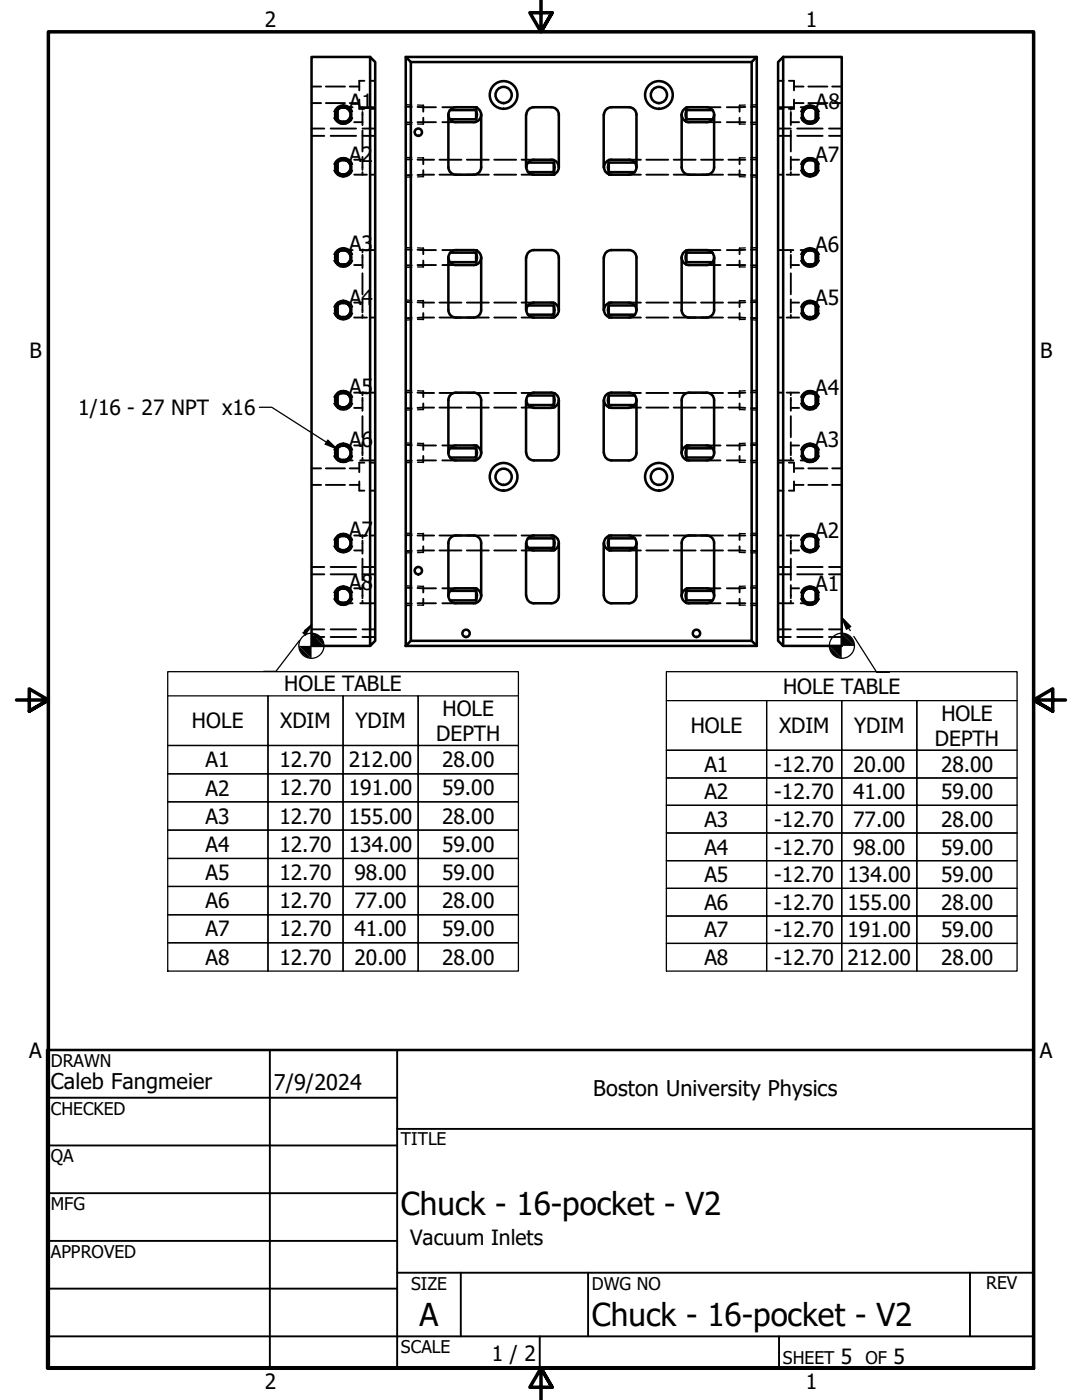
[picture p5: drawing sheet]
<svg xmlns="http://www.w3.org/2000/svg" width="216mm" height="279mm" viewBox="0 0 216 279" stroke-linecap="round" stroke-linejoin="round" font-family="sans-serif">
<!-- layer: Hidden (ANSI) -->
<g fill="none" stroke="#000" stroke-width=".38">
<path d="M62.2 17.3h1.9M65 17.3h3.8M69.8 17.3h1.9M71.7 19.9v1.8h1M72.7 16.1h-1v1.9M73.8 16.1h1.1M155.3 16.1h1M157.4 16.1h1v1.9M158.4 19.9v1.8h-1M158.4 17.3h1.9M161.3 17.3h3.8M166.1 17.3h1.9"/>
<path d="M62.2 20.6h1.9M62.2 27.1h2.5M62.2 25.7h2.5M65 20.6h3.8M66 27.1h5.1M66 25.7h5.1M67.4 24.2v.2h1.6M67.4 34.7v.2h1.6M67.4 21.8v.2M67.4 23.8v.2M67.4 32.3v.1M67.4 34.4v.1"/>
<path d="M69 31.9h-1.6v.2M69.8 20.6h1.9M70.4 21.4h-3v.2M70.7 24.4h1.6M70.7 31.9h1.6M70.7 34.9h2.5M71.9 21.4h3M72.3 27.1h2.6M72.3 25.7h2.6M72.3 21.4v.5M72.3 22.4v2.6M72.3 26v4.2"/>
<path d="M72.3 31.3v2.6M72.3 34.4v.5M73.8 21.7h1.1M74 34.9h.9M81 24.4h1.2M81 21.3h1.2M81 31.8h1.2M82.2 34.9l-1.2 .1M83.3 21.3l3.7 .1M83.3 24.4h3.7M83.3 31.9h3.3M84.5 21v1.3"/>
<path d="M84.5 23.5v1.3M84.5 31.5v1.3M84.5 34v1.2M86.6 34.9h-3.3M87.7 31.9h4.4M87.7 34.9h4.4M88.3 21.4h2.5M88.3 24.4h2.5M93.2 31.9h4.3M93.2 34.9h4.3M94.7 21.4h.1M94.7 24.4h.1"/>
<path d="M94.9 21.4h.1M94.9 24.4h.1M95 24.4h.1M95.1 24.3h.1M98.6 31.9h4.4M98.6 34.9h4.4M104.1 31.9h2.2M104.1 34.9h2.2M110.2 31.9h.1M110.2 34.9h.1M110.4 31.9h.1M110.4 34.9h.1"/>
<path d="M110.5 31.9h.1M110.6 31.9v.1M121.4 34.8h.1M121.5 31.9h.1M121.5 31.9l-.1 .1M121.5 34.9h.1M121.7 31.9h.1M121.7 34.9h.1M125.7 31.9h2.2M125.7 34.9h2.2M129 31.9h4.3M129 34.9h4.3"/>
<path d="M134.4 31.9h4.4M134.4 34.9h4.4M136.9 24.3l.1 .1M136.9 21.5h.1M137 24.3v.1M137 21.4h.1M137 24.4h.1M137.2 21.4h.1M137.2 24.4h.1M139.9 31.9h4.4M139.9 34.9h4.4M141.2 21.4h2.6"/>
<path d="M141.2 24.4h2.6M145 24.4h3.7M145.4 31.9h3.3M145.4 34.9h3.3M147.6 21v1.3M147.6 23.5v1.3M147.6 31.5v1.3M147.6 34v1.2M148.7 21.3l-3.7 .1M149.9 24.4h1.1M149.9 31.8h1.1M149.9 34.9l1.1 .1"/>
<path d="M151 21.3h-1.1M155.3 21.4h3M155.3 34.9h.8M155.3 21.7h1M155.3 27.1h2.5M155.3 25.7h2.5M157 34.9h2.4M157.8 24.4h1.6M157.8 31.9h1.6M157.8 21.4v.5M157.8 22.4v2.6M157.8 26v4.2"/>
<path d="M157.8 31.3v2.6M157.8 34.4v.5M158.4 20.6h1.9M159.1 27.1h5M159.1 25.7h5M159.8 21.4h3v.2M161.1 31.9h1.7v.2M161.3 20.6h3.8M162.8 24.2v.2h-1.7M162.8 34.7v.2h-1.7M162.8 21.8v.2M162.8 23.8v.2"/>
<path d="M162.8 32.3v.1M162.8 34.4v.1M165.4 27.1h2.6M165.4 25.7h2.6M166.1 20.6h1.9M67.4 52.7v.2h1.6M67.4 50.2v.2M67.4 52.3v.2M70.4 49.9h-3v.1M70.7 52.9h1.6M71.9 49.9h3M72.3 49.9v.5"/>
<path d="M72.3 50.9v2.6M72.3 54.5v4.2M72.3 59.8v2.6M81 53h1.2M81 49.8h1.2M83.3 49.8l3.7 .1M83.3 52.9h3.7M84.5 49.5v1.2M84.5 52v1.3M88.3 49.9h2.5M88.3 52.9h2.5M94.7 49.9h.1"/>
<path d="M94.7 52.9h.1M94.9 49.9h.1M94.9 52.9h.1M95 52.8v.1M95.1 52.8h.1M136.9 52.8l.1 .1M136.9 50h.1M137 52.8v.1M137 49.9h.1M137 52.9h.1M137.2 49.9h.1M137.2 52.9h.1"/>
<path d="M141.2 49.9h2.6M141.2 52.9h2.6M145 52.9h3.7M147.6 49.5v1.2M147.6 52v1.3M148.7 49.8l-3.7 .1M149.9 53h1.1M151 49.8h-1.1M155.3 49.9h3M157.8 52.9h1.6M157.8 49.9v.5M157.8 50.9v2.6"/>
<path d="M157.8 54.5v4.2M157.8 59.8v2.6M159.8 49.9h3v.1M162.8 52.7v.2h-1.7M162.8 50.2v.2M162.8 52.3v.2M67.4 63.2v.2h1.6M67.4 60.8v.2M67.4 62.8v.2M67.4 78.7v.2M69 60.4h-1.6v.2M69 78.4h-1.6v.1"/>
<path d="M70.7 60.4h1.6M70.7 63.4h2.5M70.7 78.4h2.5M72.3 62.9v.5M72.3 78.4v.5M72.3 79.4v2.6M74 63.4h.9M74 78.4h.9M81 60.3h1.2M81 78.3h1.2M82.2 63.4l-1.2 .1M83.3 60.3l3.3 .1"/>
<path d="M83.3 78.4h3.3M84.5 60v1.3M84.5 62.5v1.3M84.5 78v1.2M86.6 63.4h-3.3M87.7 60.4h4.4M87.7 63.4h4.4M87.7 78.4h4.4M93.2 60.4h4.3M93.2 63.4h4.3M93.2 78.4h4.3M98.6 60.4h4.4"/>
<path d="M98.6 63.4h4.4M98.6 78.4h4.4M104.1 60.4h2.2M104.1 63.4h2.2M104.1 78.4h2.2M110.2 60.4h.1M110.2 63.4h.1M110.2 78.4h.1M110.4 78.4l.1 .1M110.4 60.4l.1 .1M110.5 63.3l-.1 .1M110.6 60.5h.1"/>
<path d="M110.6 63.2v.1M121.4 63.2l.2 .2M121.6 78.4l-.2 .1M121.6 60.4l-.2 .1M121.7 60.4h.1M121.7 63.4h.1M121.7 78.4h.1M125.7 60.4h2.2M125.7 63.4h2.2M125.7 78.4h2.2M129 60.4h4.3M129 63.4h4.3"/>
<path d="M129 78.4h4.3M134.4 60.4h4.4M134.4 63.4h4.4M134.4 78.4h4.4M139.9 60.4h4.4M139.9 63.4h4.4M139.9 78.4h4.4M145.4 63.4h3.3M147.6 60v1.3M147.6 62.5v1.3M147.6 78v1.2M148.7 60.3l-3.3 .1"/>
<path d="M148.7 78.4h-3.3M149.9 78.3h1.1M149.9 63.4l1.1 .1M151 60.3h-1.1M155.3 63.4h.8M155.3 78.4h.8M157 63.4h2.4M157 78.4h2.4M157.8 60.4h1.6M157.8 62.9v.5M157.8 78.4v.5M157.8 79.4v2.6"/>
<path d="M161.1 60.4h1.7v.2M161.1 78.4h1.7v.1M162.8 63.2v.2h-1.7M162.8 60.8v.2M162.8 62.8v.2M162.8 78.7v.2M62.2 96.8h1.9M62.2 93.5h1.9M65 96.8h3.8M65 93.5h3.8M67.4 81.2v.2h1.6M67.4 91.7v.2h3"/>
<path d="M67.4 80.8v.2M67.4 89.3v.2M67.4 91.3v.2M69 88.9h-1.6v.2M69.8 96.8h1.9M69.8 93.5h1.9M70.7 88.9h1.6M70.7 81.4h1.6M71.7 96.1v1.8h1M71.9 91.9h3M72.3 83.1v4.1M72.3 88.3v2.6"/>
<path d="M72.3 91.4v.5M72.7 92.3h-1v1.9M73.8 97.9h1.1M73.8 92.3h1.1M81 91.9h1.2M81 88.8h1.2M81 81.5h1.2M83.3 88.8l3.7 .1M83.3 91.9h3.7M84.5 80.5v1.2M84.5 88.5v1.3M84.5 91v1.3"/>
<path d="M86.6 81.3l-3.3 .1M87.7 81.3h4.4M88.3 88.9h2.5M88.3 91.9h2.5M93.2 81.3h4.3M94.7 88.9h.1M94.7 91.9h.1M94.9 88.9h.1M94.9 91.9h.1M95 91.9h.1M95.1 91.8h.1M98.6 81.3h4.4"/>
<path d="M104.1 81.3h2.2M110.2 81.3h.1M110.5 81.3h-.1M121.4 81.3h.2M121.7 81.3h.1M125.7 81.3h2.2M129 81.3h4.3M134.4 81.3h4.4M136.9 91.8l.1 .1M136.9 89h.1M137 91.8v.1M137 88.9h.1"/>
<path d="M137 91.9h.1M137.2 88.9h.1M137.2 91.9h.1M139.9 81.3h4.4M141.2 88.9h2.6M141.2 91.9h2.6M145 91.9h3.7M145.4 81.3l3.3 .1M147.6 80.5v1.2M147.6 88.5v1.3M147.6 91v1.3M148.7 88.8l-3.7 .1"/>
<path d="M149.9 91.9h1.1M149.9 81.5h1.1M151 88.8h-1.1M155.3 91.9h3M155.3 97.9h1M155.3 92.3h1M157.4 92.3h1v1.9M157.8 88.9h1.6M157.8 81.4h1.6M157.8 83.1v4.1M157.8 88.3v2.6M157.8 91.4v.5"/>
<path d="M158.4 96.1v1.8h-1M158.4 96.8h1.9M158.4 93.5h1.9M161.1 88.9h1.7v.2M161.3 96.8h3.8M161.3 93.5h3.8M162.8 91.7v.2h-3M162.8 80.8v.2M162.8 81.2v.2h-1.7M162.8 89.3v.2M162.8 91.3v.2M166.1 96.8h1.9"/>
<path d="M166.1 93.5h1.9M62.2 114.6h2.5M62.2 113.2h2.5M66 114.6h5.1M66 113.2h5.1M67.4 109.7v.2h1.6M67.4 107.3v.1M67.4 109.3v.2M67.4 117.7v.2M67.4 119.8v.2M69 117.4h-1.6v.1M69 106.9h-1.6v.2"/>
<path d="M70.7 117.4h1.6M70.7 106.9h2.5M70.7 109.9h1.6M72.3 114.6h2.6M72.3 113.2h2.6M72.3 106.9v.5M72.3 107.9v2.6M72.3 111.5v4.3M72.3 116.8v2.6M72.3 119.9v.5M74 106.9h.9M81 117.3h1.2"/>
<path d="M81 106.8h1.2M82.2 109.9l-1.2 .1M83.3 117.3l3.7 .1M83.3 106.9h3.3M84.5 106.5v1.3M84.5 109v1.2M84.5 117v1.2M84.5 119.5v1.3M86.6 109.9h-3.3M87.7 106.9h4.4M87.7 109.9h4.4M88.3 117.4h2.5"/>
<path d="M93.2 106.9h4.3M93.2 109.9h4.3M94.7 117.4h.1M94.9 117.4l.1 .1M98.6 106.9h4.4M98.6 109.9h4.4M104.1 106.9h2.2M104.1 109.9h2.2M110.2 106.9h.1M110.2 109.9h.1M110.4 106.9h.1M110.4 109.9h.1"/>
<path d="M110.5 106.9v.1M110.5 106.9h.1M110.6 106.9v.1M121.4 109.8h.1M121.5 106.9v.1M121.5 106.9l-.1 .1M121.5 106.9h.1M121.5 109.9h.1M121.7 106.9h.1M121.7 109.9h.1M125.7 106.9h2.2M125.7 109.9h2.2"/>
<path d="M129 106.9h4.3M129 109.9h4.3M134.4 106.9h4.4M134.4 109.9h4.4M137.1 117.4l-.2 .1M137.2 117.4h.1M139.9 106.9h4.4M139.9 109.9h4.4M141.2 117.4h2.6M145.4 106.9h3.3M145.4 109.9h3.3M147.6 106.5v1.3"/>
<path d="M147.6 109v1.2M147.6 117v1.2M147.6 119.5v1.3M148.7 117.3l-3.7 .1M149.9 106.8h1.1M149.9 109.9l1.1 .1M151 117.3h-1.1M155.3 106.9h.8M155.3 114.6h2.5M155.3 113.2h2.5M157 106.9h2.4M157.8 117.4h1.6"/>
<path d="M157.8 109.9h1.6M157.8 106.9v.5M157.8 107.9v2.6M157.8 111.5v4.3M157.8 116.8v2.6M157.8 119.9v.5M159.1 114.6h5M159.1 113.2h5M161.1 117.4h1.7v.1M161.1 106.9h1.7v.2M162.8 109.7v.2h-1.7M162.8 107.3v.1"/>
<path d="M162.8 109.3v.2M162.8 117.7v.2M162.8 119.8v.2M165.4 114.6h2.6M165.4 113.2h2.6M62.2 127.1h2.5M62.2 125.6h2.5M66 127.1h5.1M66 125.6h5.1M67.4 120.2v.2h3M71.9 120.4h3M72.3 127.1h2.6"/>
<path d="M72.3 125.6h2.6M81 120.5h1.2M83.3 120.4h3.7M88.3 120.4h2.5M94.7 120.4h.1M94.9 120.4h.1M95 120.3v.1M95.1 120.3h.1M136.9 120.3l.1 .1M137 120.3v.1M137 120.4h.1M137.2 120.4h.1"/>
<path d="M141.2 120.4h2.6M145 120.4h3.7M149.9 120.5h1.1M155.3 120.4h3M155.3 127.1h2.5M155.3 125.6h2.5M159.1 127.1h5M159.1 125.6h5M162.8 120.2v.2h-3M165.4 127.1h2.6M165.4 125.6h2.6"/>
</g>
<g fill="#000">
<circle cx="95" cy="21.5" r=".19"/>
<circle cx="95" cy="21.4" r=".19"/>
<circle cx="95.1" cy="21.5" r=".19"/>
<circle cx="110.5" cy="34.9" r=".19"/>
<circle cx="110.5" cy="34.8" r=".19"/>
<circle cx="110.6" cy="34.8" r=".19"/>
<circle cx="121.5" cy="34.8" r=".19"/>
<circle cx="121.5" cy="34.9" r=".19"/>
<circle cx="137" cy="21.5" r=".19"/>
<circle cx="137" cy="21.4" r=".19"/>
<circle cx="95" cy="50" r=".19"/>
<circle cx="95" cy="49.9" r=".19"/>
<circle cx="95.1" cy="50" r=".19"/>
<circle cx="137" cy="49.9" r=".19"/>
<circle cx="137" cy="50" r=".19"/>
<circle cx="110.5" cy="60.5" r=".19"/>
<circle cx="110.5" cy="60.4" r=".19"/>
<circle cx="110.5" cy="63.4" r=".19"/>
<circle cx="110.5" cy="63.3" r=".19"/>
<circle cx="110.5" cy="78.4" r=".19"/>
<circle cx="110.6" cy="78.5" r=".19"/>
<circle cx="121.5" cy="63.4" r=".19"/>
<circle cx="121.5" cy="60.5" r=".19"/>
<circle cx="121.5" cy="60.4" r=".19"/>
<circle cx="121.5" cy="78.4" r=".19"/>
<circle cx="121.5" cy="63.3" r=".19"/>
<circle cx="95" cy="89" r=".19"/>
<circle cx="95" cy="88.9" r=".19"/>
<circle cx="95.1" cy="89" r=".19"/>
<circle cx="110.5" cy="81.3" r=".19"/>
<circle cx="110.6" cy="81.3" r=".19"/>
<circle cx="121.5" cy="81.3" r=".19"/>
<circle cx="137" cy="89" r=".19"/>
<circle cx="137" cy="88.9" r=".19"/>
<circle cx="95" cy="117.4" r=".19"/>
<circle cx="95.1" cy="117.5" r=".19"/>
<circle cx="110.5" cy="109.8" r=".19"/>
<circle cx="110.5" cy="109.9" r=".19"/>
<circle cx="110.6" cy="109.8" r=".19"/>
<circle cx="121.5" cy="109.8" r=".19"/>
<circle cx="121.5" cy="109.9" r=".19"/>
<circle cx="137" cy="117.4" r=".19"/>
</g>
<!-- layer: Hidden Narrow (ANSI) -->
<g fill="none" stroke="#000" stroke-width=".25">
<path d="M66.6 22.3a1.95 1.95 0 0 1 1.9-1.4 1.95 1.95 0 0 1 1.9 1.4M66.6 23.5a1.98 1.98 0 0 0 1.9 1.3 1.98 1.98 0 0 0 1.9-1.3M66.6 32.8a1.98 1.98 0 0 1 1.9-1.4 1.98 1.98 0 0 1 1.9 1.4M66.6 34a1.95 1.95 0 0 0 1.9 1.4 1.95 1.95 0 0 0 1.9-1.4M66.7 34a1.88 1.88 0 0 0 1.8 1.2 1.88 1.88 0 0 0 1.8-1.2M66.7 32.8a1.85 1.85 0 0 1 1.8-1.3 1.85 1.85 0 0 1 1.8 1.3M66.7 23.4a1.85 1.85 0 0 0 1.8 1.4 1.85 1.85 0 0 0 1.8-1.4M66.7 22.3a1.88 1.88 0 0 1 1.8-1.3 1.88 1.88 0 0 1 1.8 1.3M81 24.8h1.2M81 20.9l1.2 .1M81 31.4h1.2M82.2 35.3l-1.2 .1"/>
<path d="M83.3 24.8h1.2M83.3 21h1.2M83.3 31.5h1.2M84.5 35.2l-1.2 .1M147.6 24.8h1.1M147.6 31.5h1.1M147.6 35.2l1.1 .1M148.7 21h-1.1M149.9 24.8h1.1M149.9 31.4h1.1M149.9 35.3l1.1 .1M151 20.9l-1.1 .1"/>
<path d="M159.8 34a1.95 1.95 0 0 0 1.8 1.4 1.95 1.95 0 0 0 1.9-1.4M159.8 32.8a1.98 1.98 0 0 1 1.8-1.4 1.98 1.98 0 0 1 1.9 1.4M159.8 23.5a1.98 1.98 0 0 0 1.8 1.3 1.98 1.98 0 0 0 1.9-1.3M159.8 22.3a1.95 1.95 0 0 1 1.8-1.4 1.95 1.95 0 0 1 1.9 1.4M159.8 22.3a1.88 1.88 0 0 1 1.8-1.3 1.88 1.88 0 0 1 1.8 1.3M159.8 23.4a1.85 1.85 0 0 0 1.8 1.4 1.85 1.85 0 0 0 1.8-1.4M159.8 32.8a1.85 1.85 0 0 1 1.8-1.3 1.85 1.85 0 0 1 1.8 1.3M159.8 34a1.88 1.88 0 0 0 1.8 1.2 1.88 1.88 0 0 0 1.8-1.2M66.6 50.8a1.95 1.95 0 0 1 1.9-1.4 1.95 1.95 0 0 1 1.9 1.4M66.6 52a1.98 1.98 0 0 0 1.9 1.3 1.98 1.98 0 0 0 1.9-1.3M66.7 51.9a1.85 1.85 0 0 0 1.8 1.4 1.85 1.85 0 0 0 1.8-1.4M66.7 50.8a1.88 1.88 0 0 1 1.8-1.3 1.88 1.88 0 0 1 1.8 1.3"/>
<path d="M81 53.3h1.2M81 49.4l1.2 .1M81 59.9h1.2M83.3 53.3h1.2M83.3 49.5h1.2M147.6 53.3h1.1M148.7 49.5h-1.1M149.9 53.3h1.1M151 59.9h-1.1M151 49.4l-1.1 .1M159.8 52a1.98 1.98 0 0 0 1.8 1.3 1.98 1.98 0 0 0 1.9-1.3M159.8 50.8a1.95 1.95 0 0 1 1.8-1.4 1.95 1.95 0 0 1 1.9 1.4"/>
<path d="M159.8 50.8a1.88 1.88 0 0 1 1.8-1.3 1.88 1.88 0 0 1 1.8 1.3M159.8 51.9a1.85 1.85 0 0 0 1.8 1.4 1.85 1.85 0 0 0 1.8-1.4M66.6 61.3a1.95 1.95 0 0 1 1.9-1.4 1.95 1.95 0 0 1 1.9 1.4M66.6 62.5a1.95 1.95 0 0 0 1.9 1.4 1.95 1.95 0 0 0 1.9-1.4M66.6 79.2a1.98 1.98 0 0 1 1.9-1.3 1.98 1.98 0 0 1 1.9 1.3M66.7 62.5a1.88 1.88 0 0 0 1.8 1.3 1.88 1.88 0 0 0 1.8-1.3M66.7 61.3a1.88 1.88 0 0 1 1.8-1.3 1.88 1.88 0 0 1 1.8 1.3M66.7 79.3a1.88 1.88 0 0 1 1.8-1.3 1.88 1.88 0 0 1 1.8 1.3M81 77.9h1.2M82.2 63.8l-1.2 .1M83.3 63.8h1.2M83.3 60h1.2"/>
<path d="M83.3 78h1.2M147.6 63.8h1.1M147.6 60h1.1M148.7 78h-1.1M149.9 77.9h1.1M149.9 63.8l1.1 .1M159.8 62.5a1.95 1.95 0 0 0 1.8 1.4 1.95 1.95 0 0 0 1.9-1.4M159.8 61.3a1.95 1.95 0 0 1 1.8-1.4 1.95 1.95 0 0 1 1.9 1.4M159.8 79.2a1.98 1.98 0 0 1 1.8-1.3 1.98 1.98 0 0 1 1.9 1.3M159.8 61.3a1.88 1.88 0 0 1 1.8-1.3 1.88 1.88 0 0 1 1.8 1.3M159.8 62.5a1.88 1.88 0 0 0 1.8 1.3 1.88 1.88 0 0 0 1.8-1.3M159.8 79.3a1.88 1.88 0 0 1 1.8-1.3 1.88 1.88 0 0 1 1.8 1.3"/>
<path d="M66.6 89.8a1.95 1.95 0 0 1 1.9-1.4 1.95 1.95 0 0 1 1.9 1.4M66.6 91a1.98 1.98 0 0 0 1.9 1.3 1.98 1.98 0 0 0 1.9-1.3M66.6 80.5a1.98 1.98 0 0 0 1.9 1.4 1.98 1.98 0 0 0 1.9-1.4M66.7 80.5a1.88 1.88 0 0 0 1.8 1.2 1.88 1.88 0 0 0 1.8-1.2M66.7 90.9a1.85 1.85 0 0 0 1.8 1.4 1.85 1.85 0 0 0 1.8-1.4M66.7 89.8a1.88 1.88 0 0 1 1.8-1.3 1.88 1.88 0 0 1 1.8 1.3M81 92.3h1.2M81 88.4l1.2 .1M82.2 81.8l-1.2 .1M83.3 92.3h1.2M83.3 88.5h1.2M84.5 81.7l-1.2 .1"/>
<path d="M147.6 92.3h1.1M147.6 81.7l1.1 .1M148.7 88.5h-1.1M149.9 92.3h1.1M149.9 81.8l1.1 .1M151 88.4l-1.1 .1M159.8 80.5a1.98 1.98 0 0 0 1.8 1.4 1.98 1.98 0 0 0 1.9-1.4M159.8 91a1.98 1.98 0 0 0 1.8 1.3 1.98 1.98 0 0 0 1.9-1.3M159.8 89.8a1.95 1.95 0 0 1 1.8-1.4 1.95 1.95 0 0 1 1.9 1.4M159.8 89.8a1.88 1.88 0 0 1 1.8-1.3 1.88 1.88 0 0 1 1.8 1.3M159.8 90.9a1.85 1.85 0 0 0 1.8 1.4 1.85 1.85 0 0 0 1.8-1.4M159.8 80.5a1.88 1.88 0 0 0 1.8 1.2 1.88 1.88 0 0 0 1.8-1.2"/>
<path d="M66.6 118.3a1.95 1.95 0 0 1 1.9-1.4 1.95 1.95 0 0 1 1.9 1.4M66.6 119.5a1.98 1.98 0 0 0 1.9 1.3 1.98 1.98 0 0 0 1.9-1.3M66.6 107.8a1.98 1.98 0 0 1 1.9-1.4 1.98 1.98 0 0 1 1.9 1.4M66.6 109a1.95 1.95 0 0 0 1.9 1.4 1.95 1.95 0 0 0 1.9-1.4M66.7 109a1.88 1.88 0 0 0 1.8 1.2 1.88 1.88 0 0 0 1.8-1.2M66.7 107.8a1.85 1.85 0 0 1 1.8-1.3 1.85 1.85 0 0 1 1.8 1.3M66.7 119.4a1.85 1.85 0 0 0 1.8 1.4 1.85 1.85 0 0 0 1.8-1.4M66.7 118.3a1.88 1.88 0 0 1 1.8-1.3 1.88 1.88 0 0 1 1.8 1.3M81 116.9l1.2 .1M81 106.4h1.2M82.2 110.3l-1.2 .1M83.3 117h1.2"/>
<path d="M83.3 106.5h1.2M84.5 110.2l-1.2 .1M147.6 106.5h1.1M147.6 110.2l1.1 .1M148.7 117h-1.1M149.9 106.4h1.1M149.9 110.3l1.1 .1M151 116.9l-1.1 .1M159.8 109a1.95 1.95 0 0 0 1.8 1.4 1.95 1.95 0 0 0 1.9-1.4M159.8 107.8a1.98 1.98 0 0 1 1.8-1.4 1.98 1.98 0 0 1 1.9 1.4M159.8 119.5a1.98 1.98 0 0 0 1.8 1.3 1.98 1.98 0 0 0 1.9-1.3M159.8 118.3a1.95 1.95 0 0 1 1.8-1.4 1.95 1.95 0 0 1 1.9 1.4"/>
<path d="M159.8 118.3a1.88 1.88 0 0 1 1.8-1.3 1.88 1.88 0 0 1 1.8 1.3M159.8 119.4a1.85 1.85 0 0 0 1.8 1.4 1.85 1.85 0 0 0 1.8-1.4M159.8 107.8a1.85 1.85 0 0 1 1.8-1.3 1.85 1.85 0 0 1 1.8 1.3M159.8 109a1.88 1.88 0 0 0 1.8 1.2 1.88 1.88 0 0 0 1.8-1.2M81 120.8h1.2M83.3 120.8h1.2M147.6 120.8h1.1M149.9 120.8h1.1"/>
</g>
<!-- layer: Visible (ANSI) -->
<g fill="none" stroke="#000" stroke-width=".51">
<path d="M73.9 11.4h-11.7v117.5h11.7v-117.5l1 1v115.5l-1 1M81 11.4l1 1v115.5l-1 1zM81 11.4h70l-1 1h-68M151 11.4v117.5l-1-1v-115.5M156.3 11.4v117.5l-1-1v-115.5zM156.3 11.4h11.7v117.5h-11.7M67.4 22v1.8M67.4 32.4v2M68.1 24.3h.9M68.1 21.5h.9M68.1 34.8h.9M68.1 31.9h.9"/>
<path d="M89.5 33.4a1.49 1.49 0 0 0 1.5 1.5M89.5 22.9v10.5M89.9 22h5.1v1.8h-5.1M91 21.4a1.49 1.49 0 0 0-1.5 1.5 1.49 1.49 0 0 0 1.5 1.5M91 34.9h3.5M91 21.4h3.5M91 24.4h3.5M94.5 21.4a1.49 1.49 0 0 1 1.5 1.5 1.49 1.49 0 0 1-1.5 1.5M95 22l.2 .9-.2 .9M96 33.4a1.49 1.49 0 0 1-1.5 1.5M96 22.9v10.5M105 22.9v10.5"/>
<path d="M105 22.9a1.49 1.49 0 0 1 1.5-1.5h3.5a1.49 1.49 0 0 1 1.5 1.5M105.3 32.4h5.2v2h-5.2M105.6 32.2l.9-.3h3.5a1.49 1.49 0 0 1 1.5 1.5 1.49 1.49 0 0 1-1.5 1.5h-3.5a1.49 1.49 0 0 1-1.4-1.1 1.49 1.49 0 0 1 .5-1.6zM110.5 32.4l.2 1-.2 1M111.5 22.9v10.5M120.5 22.9v10.5M121.5 32.4l-.2 1 .2 1M122 34.9h3.5M122 21.4h3.5M122 31.9h3.5M122 31.9a1.49 1.49 0 0 0-1.5 1.5 1.49 1.49 0 0 0 1.5 1.5M122 21.4a1.49 1.49 0 0 0-1.5 1.5"/>
<path d="M125.5 31.9a1.49 1.49 0 0 1 1.5 1.5 1.49 1.49 0 0 1-1.5 1.5M125.5 21.4a1.49 1.49 0 0 1 1.5 1.5M126.7 32.4h-5.2v2h5.2M127 22.9v10.5M136 33.4a1.49 1.49 0 0 0 1.5 1.5M136 22.9v10.5M137 22l-.2 .9 .2 .9M137 23.8h5.2M137 22h5.2M137 22v1.8M137.5 34.9h3.5M137.5 21.4h3.5"/>
<path d="M137.5 24.4h3.5M137.5 21.4a1.49 1.49 0 0 0-1.5 1.5 1.49 1.49 0 0 0 1.5 1.5M141 21.4a1.49 1.49 0 0 1 1.5 1.5 1.49 1.49 0 0 1-1.5 1.5M142.5 33.4a1.49 1.49 0 0 1-1.5 1.5M142.5 22.9v10.5M161.2 31.9h.9M161.2 34.8h.9M161.2 21.5h.9M161.2 24.3h.9M162.8 22v1.8M162.8 32.4v2M67.4 50.4v1.9"/>
<path d="M68.1 52.8h.9M68.1 50h.9M89.5 51.4a1.49 1.49 0 0 0 1.5 1.5M89.5 51.4v10.5M89.9 50.4h5.1v1.9h-5.1M91 49.9a1.49 1.49 0 0 0-1.5 1.5M91 49.9h3.5M91 52.9h3.5M94.5 49.9a1.49 1.49 0 0 1 1.5 1.5M95 50.4l.2 1-.2 .9M96 51.4a1.49 1.49 0 0 1-1.5 1.5M96 51.4v10.5"/>
<path d="M105 51.4v10.5M105 51.4a1.49 1.49 0 0 1 1.5-1.5h3.5a1.49 1.49 0 0 1 1.5 1.5v10.5M120.5 51.4v10.5M122 49.9h3.5M122 49.9a1.49 1.49 0 0 0-1.5 1.5M125.5 49.9a1.49 1.49 0 0 1 1.5 1.5v10.5M136 51.4a1.49 1.49 0 0 0 1.5 1.5M136 51.4v10.5M137 50.4l-.2 1 .2 .9M137 52.3h5.2M137 50.4h5.2M137 50.4v1.9"/>
<path d="M137.5 49.9h3.5M137.5 52.9h3.5M137.5 49.9a1.49 1.49 0 0 0-1.5 1.5M141 49.9a1.49 1.49 0 0 1 1.5 1.5M142.5 51.4a1.49 1.49 0 0 1-1.5 1.5M142.5 51.4v10.5M161.2 50h.9M161.2 52.8h.9M162.8 50.4v1.9M67.4 61v1.8M67.4 78.9v1.9M68.1 63.3h.9"/>
<path d="M68.1 60.5h.9M68.1 78.5h.9M89.5 61.9a1.49 1.49 0 0 0 1.5 1.5M91 78.4a1.49 1.49 0 0 0-1.5 1.5v10.5M91 78.4h3.5M91 63.4h3.5M94.5 78.4a1.49 1.49 0 0 1 1.5 1.5v10.5M96 61.9a1.49 1.49 0 0 1-1.5 1.5M105 79.9v10.5M105.3 61h5.2v1.8h-5.2M105.3 78.9h5.2v1.9h-5.2M105.6 60.7l.9-.3h3.5a1.49 1.49 0 0 1 1.5 1.5 1.49 1.49 0 0 1-1.5 1.5h-3.5a1.49 1.49 0 0 1-1.4-1.1 1.49 1.49 0 0 1 .5-1.6z"/>
<path d="M110.5 61l.2 .9-.2 .9M110.5 78.9l.2 1-.2 .9M111.5 79.9a1.49 1.49 0 0 1-1.5 1.4M111.5 79.9a1.49 1.49 0 0 0-1.5-1.5h-3.5a1.49 1.49 0 0 0-1.5 1.5 1.49 1.49 0 0 0 1.5 1.4M111.5 79.9v10.5M120.5 79.9v10.5M121.5 61l-.2 .9 .2 .9M121.5 78.9l-.2 1 .2 .9M122 78.4h3.5M122 63.4h3.5M122 60.4h3.5M122 60.4a1.49 1.49 0 0 0-1.5 1.5 1.49 1.49 0 0 0 1.5 1.5"/>
<path d="M122 78.4a1.49 1.49 0 0 0-1.5 1.5 1.49 1.49 0 0 0 1.5 1.4M125.5 78.4a1.49 1.49 0 0 1 1.5 1.5M125.5 60.4a1.49 1.49 0 0 1 1.5 1.5 1.49 1.49 0 0 1-1.5 1.5M126.7 61h-5.2v1.8h5.2M126.7 78.9h-5.2v1.9h5.2M127 79.9v10.5M127 79.9a1.49 1.49 0 0 1-1.5 1.4M136 61.9a1.49 1.49 0 0 0 1.5 1.5M137.5 78.4h3.5M137.5 63.4h3.5M137.5 78.4a1.49 1.49 0 0 0-1.5 1.5v10.5M141 78.4a1.49 1.49 0 0 1 1.5 1.5v10.5"/>
<path d="M142.5 61.9a1.49 1.49 0 0 1-1.5 1.5M161.2 60.5h.9M161.2 63.3h.9M161.2 78.5h.9M162.8 61v1.8M162.8 78.9v1.9M67.4 89.5v1.8M68.1 91.8h.9M68.1 89h.9M68.1 81.3h.9M89.9 89.5h5.1v1.8h-5.1M91 88.9a1.49 1.49 0 0 0-1.5 1.5 1.49 1.49 0 0 0 1.5 1.5"/>
<path d="M91 91.9h3.5M91 88.9h3.5M94.5 88.9a1.49 1.49 0 0 1 1.5 1.5 1.49 1.49 0 0 1-1.5 1.5M95 89.5l.2 .9-.2 .9M105 90.4a1.49 1.49 0 0 0 1.5 1.5h3.5a1.49 1.49 0 0 0 1.5-1.5M106.5 81.4h3.5M120.5 90.4a1.49 1.49 0 0 0 1.5 1.5M122 91.9h3.5M122 81.4h3.5M127 90.4a1.49 1.49 0 0 1-1.5 1.5M137 89.5l-.2 .9 .2 .9M137 91.3h5.2"/>
<path d="M137 89.5h5.2M137 89.5v1.8M137.5 91.9h3.5M137.5 88.9h3.5M137.5 88.9a1.49 1.49 0 0 0-1.5 1.5 1.49 1.49 0 0 0 1.5 1.5M141 88.9a1.49 1.49 0 0 1 1.5 1.5 1.49 1.49 0 0 1-1.5 1.5M161.2 81.3h.9M161.2 89h.9M161.2 91.8h.9M162.8 89.5v1.8M67.4 107.4v1.9M67.4 117.9v1.9"/>
<path d="M68.1 117.5h.9M68.1 109.8h.9M68.1 107h.9M89.5 108.4v10.5M89.9 117.9h5.1v1.9h-5.1M91 117.4a1.49 1.49 0 0 0-1.5 1.5 1.49 1.49 0 0 0 1.5 1.5M91 106.9a1.49 1.49 0 0 0-1.5 1.5M91 106.9h3.5M91 117.4h3.5M94.5 106.9a1.49 1.49 0 0 1 1.5 1.5M94.5 117.4a1.49 1.49 0 0 1 1.5 1.5 1.49 1.49 0 0 1-1.5 1.5M95 117.9l.2 1-.2 .9"/>
<path d="M96 108.4v10.5M105 108.4v10.5M105 118.9a1.49 1.49 0 0 0 1.5 1.5h3.5a1.49 1.49 0 0 0 1.5-1.5M105.3 107.4h5.2v1.9h-5.2M105.6 107.2l.9-.3h3.5a1.49 1.49 0 0 1 1.5 1.5 1.49 1.49 0 0 1-1.5 1.5h-3.5a1.49 1.49 0 0 1-1.4-1.1 1.49 1.49 0 0 1 .5-1.6zM110.5 107.4l.2 1-.2 .9M111.5 108.4v10.5M120.5 108.4v10.5M120.5 118.9a1.49 1.49 0 0 0 1.5 1.5M121.5 107.4l-.2 1 .2 .9M122 106.9h3.5M122 109.9h3.5"/>
<path d="M122 106.9a1.49 1.49 0 0 0-1.5 1.5 1.49 1.49 0 0 0 1.5 1.5M125.5 106.9a1.49 1.49 0 0 1 1.5 1.5 1.49 1.49 0 0 1-1.5 1.5M126.7 107.4h-5.2v1.9h5.2M127 108.4v10.5M127 118.9a1.49 1.49 0 0 1-1.5 1.5M136 108.4v10.5M137 117.9l-.2 1 .2 .9M137 119.8h5.2M137 117.9h5.2M137 117.9v1.9M137.5 106.9h3.5M137.5 117.4h3.5"/>
<path d="M137.5 117.4a1.49 1.49 0 0 0-1.5 1.5 1.49 1.49 0 0 0 1.5 1.5M137.5 106.9a1.49 1.49 0 0 0-1.5 1.5M141 106.9a1.49 1.49 0 0 1 1.5 1.5M141 117.4a1.49 1.49 0 0 1 1.5 1.5 1.49 1.49 0 0 1-1.5 1.5M142.5 108.4v10.5M161.2 107h.9M161.2 109.8h.9M161.2 117.5h.9M162.8 107.4v1.9M162.8 117.9v1.9M68.1 120.3h.9M81 128.9h70"/>
<path d="M82 127.9h68M91 120.4h3.5M122 120.4h3.5M137.5 120.4h3.5M161.2 120.3h.9"/>
<circle cx="100.5" cy="19" r="1.62"/>
<circle cx="100.5" cy="19" r="2.76"/>
<circle cx="131.5" cy="19" r="1.62"/>
<circle cx="131.5" cy="19" r="2.76"/>
<circle cx="68.5" cy="22.9" r="1.62"/>
<circle cx="68.5" cy="33.4" r="1.62"/>
<circle cx="68.5" cy="33.4" r="1.49"/>
<circle cx="68.5" cy="22.9" r="1.49"/>
<circle cx="83.5" cy="26.4" r=".73"/>
<circle cx="161.6" cy="22.9" r="1.62"/>
<circle cx="161.6" cy="33.4" r="1.62"/>
<circle cx="161.6" cy="33.4" r="1.49"/>
<circle cx="161.6" cy="22.9" r="1.49"/>
<circle cx="68.5" cy="51.4" r="1.62"/>
<circle cx="68.5" cy="51.4" r="1.49"/>
<circle cx="161.6" cy="51.4" r="1.62"/>
<circle cx="161.6" cy="51.4" r="1.49"/>
<circle cx="68.5" cy="61.9" r="1.62"/>
<circle cx="68.5" cy="79.9" r="1.62"/>
<circle cx="68.5" cy="61.9" r="1.49"/>
<circle cx="68.5" cy="79.9" r="1.49"/>
<circle cx="161.6" cy="61.9" r="1.62"/>
<circle cx="161.6" cy="79.9" r="1.62"/>
<circle cx="161.6" cy="79.9" r="1.49"/>
<circle cx="161.6" cy="61.9" r="1.49"/>
<circle cx="68.5" cy="90.4" r="1.62"/>
<circle cx="68.5" cy="90.4" r="1.49"/>
<circle cx="100.5" cy="95.2" r="1.62"/>
<circle cx="100.5" cy="95.2" r="2.76"/>
<circle cx="131.5" cy="95.2" r="1.62"/>
<circle cx="131.5" cy="95.2" r="2.76"/>
<circle cx="161.6" cy="90.4" r="1.62"/>
<circle cx="161.6" cy="90.4" r="1.49"/>
<circle cx="68.5" cy="118.9" r="1.62"/>
<circle cx="68.5" cy="108.4" r="1.62"/>
<circle cx="68.5" cy="118.9" r="1.49"/>
<circle cx="68.5" cy="108.4" r="1.49"/>
<circle cx="83.5" cy="113.9" r=".73"/>
<circle cx="161.6" cy="108.4" r="1.62"/>
<circle cx="161.6" cy="118.9" r="1.62"/>
<circle cx="161.6" cy="118.9" r="1.49"/>
<circle cx="161.6" cy="108.4" r="1.49"/>
<circle cx="93" cy="126.4" r=".73"/>
<circle cx="139" cy="126.4" r=".73"/>
</g>
<!-- layer: Border (ANSI) -->
<path d="M107.9 0v6.4l-2.2-3.9h4.5l-2.3 3.9 2.3-3.9M3.3 139.7h6.4l-3.9-2.2v4.4l3.9-2.2-3.9 2.2M212.6 139.7h-6.4l3.9-2.2v4.4l-3.9-2.2 3.9 2.2M9.7 273v-266.6h196.5v266.6h-196.5h196.5M110.2 276.9l-2.3-3.9 2.3 3.9h-4.5l2.2-3.9v6.4" fill="none" stroke="#000" stroke-width=".7"/>
<!-- layer: Title (ANSI) -->
<g fill="none" stroke="#000" stroke-width=".38">
<path d="M9.4 219.1h69.8M53.8 209.5v63.5M79.2 209.5v63.5M9.4 228.6h69.8M9.4 238.1h69.8M79.2 225.3h127M9.4 247.6h69.8M9.4 257.2h69.8M79.2 254h127M91.9 254v12.7M117.3 254v12.7M193.5 254v12.7"/>
<path d="M9.4 266.7h196.8M107.7 266.7v6.3M155.4 266.7v6.3"/>
</g>
<path d="M9.4 209.5h196.8v63.5h-196.8z" fill="none" stroke="#000" stroke-width=".51"/>
<!-- layer: Dimension (ANSI) -->
<g fill="none" stroke="#000" stroke-width=".25">
<circle cx="62.1" cy="128.9" r="2.51"/>
<circle cx="168" cy="128.9" r="2.51"/>
</g>
<g fill="#000">
<path d="M59.6 128.9l2.6 2.5a2.61 2.61 0 0 1-2.6-2.5z" fill-rule="evenodd"/>
<path d="M59.6 128.9h5l-2.4-2.5v5z" fill-rule="evenodd"/>
<path d="M62.2 126.4a2.49 2.49 0 0 1 2.4 2.5z" fill-rule="evenodd"/>
<path d="M165.5 128.9l2.5 2.5a2.49 2.49 0 0 1-2.5-2.5z" fill-rule="evenodd"/>
<path d="M168 126.4l2.5 2.5h-5l2.5 2.5z" fill-rule="evenodd"/>
<path d="M168 126.4a2.6 2.6 0 0 1 2.5 2.5z" fill-rule="evenodd"/>
</g>
<!-- layer: Symbol (ANSI) -->
<g fill="none" stroke="#000" stroke-width=".25">
<path d="M51.8 81.3h2.4l13 8.3M65.4 87.8l1.8 1.8-2.3-1zM33.5 138.9h20v9.9h-20h20v5.6h-20h20v5.6h-20h20v5.7h-20h20v5.6h-20h20v5.6h-20h20v5.7h-20h20v5.6h-20h20v5.6v-5.6h15v5.6v-5.6h14.9v5.6v-5.6h20h-20v-5.6h20h-20v-5.7h20h-20v-5.6h20h-20v-5.6h20h-20v-5.7h20h-20v-5.6h20h-20v-5.6h20h-20v-9.9h20M33.5 134h69.9v59.8h-69.9zM53.5 138.9h15v9.9h-15zM59.8 127.8l-4.7 6.2h-2.5M61.2 125.9l1-1.2-.7 1.2M62.2 124.7l-1.4 1.2M68.5 138.9h14.9v9.9h-14.9zM133 139.8h20v9.9h-20h20v5.6h-20h20v5.4h-20h20v5.5h-20h20v5.6h-20h20v5.5h-20h20v5.5h-20h20v5.5h-20h20v5.5v-5.5h15v5.5v-5.5h14.9v5.5v-5.5h20h-20v-5.5h20h-20v-5.5h20h-20v-5.5h20h-20v-5.6h20h-20v-5.5h20h-20v-5.4h20h-20v-5.6h20h-20v-9.9h20M133 134h69.9v59.8h-69.9zM153 139.8h15v9.9h-15z"/>
<path d="M168 139.8h14.9v9.9h-14.9zM168 123.2l1.7 1.8-.8 .6zM168 123.2l1.7 2.7M170.4 127l4.5 7.2h2.6M53.5 148.8h15v5.6h-15zM53.5 154.4h15v5.6h-15zM68.5 148.8h14.9v5.6h-14.9zM68.5 154.4h14.9v5.6h-14.9zM153 149.7h15v5.6h-15zM153 155.3h15v5.4h-15zM168 149.7h14.9v5.6h-14.9zM168 155.3h14.9v5.4h-14.9z"/>
<path d="M53.5 160h15v5.7h-15zM53.5 165.7h15v5.6h-15zM53.5 171.3h15v5.6h-15zM53.5 176.9h15v5.7h-15zM68.5 160h14.9v5.7h-14.9zM68.5 165.7h14.9v5.6h-14.9zM68.5 171.3h14.9v5.6h-14.9zM68.5 176.9h14.9v5.7h-14.9zM153 160.7h15v5.5h-15zM153 166.2h15v5.6h-15zM153 171.8h15v5.5h-15zM153 177.3h15v5.5h-15z"/>
<path d="M168 160.7h14.9v5.5h-14.9zM168 166.2h14.9v5.6h-14.9zM168 171.8h14.9v5.5h-14.9zM168 177.3h14.9v5.5h-14.9zM53.5 182.6h15v5.6h-15zM68.5 182.6h14.9v5.6h-14.9zM153 182.8h15v5.5h-15zM168 182.8h14.9v5.5h-14.9z"/>
</g>
<path d="M65.4 87.8l1.8 1.8-2.3-1zM60.3 126.3l1.9-1.6-1.2 2.2zM168 123.2l1.7 1.8-.8 .6z" fill="#000"/>
<g font-size="6.3">
<text x="80" y="242.5">Chuck - 16-pocket - V2</text>
<text x="83.7" y="264.5">A</text>
<text x="118.1" y="264.7">Chuck - 16-pocket - V2</text>
</g>
<g font-size="4.3">
<text x="10.2" y="217.4">Caleb Fangmeier</text>
<text x="54.6" y="217.6">7/9/2024</text>
<text x="118.4" y="218.6">Boston University Physics</text>
</g>
<g font-size="4.2">
<text x="52.8" y="5.3">2</text>
<text x="160.8" y="5.3">1</text>
<text x="69.7" y="21.8">A1</text>
<text x="162.8" y="21.7">A8</text>
<text x="69.7" y="32.3">A2</text>
<text x="162.7" y="32.3">A7</text>
<text x="69.7" y="50.2">A3</text>
<text x="162.7" y="50.3">A6</text>
<text x="69.7" y="60.8">A4</text>
<text x="162.7" y="60.8">A5</text>
<text x="5.9" y="71.4">B</text>
<text x="207.6" y="71.4">B</text>
<text x="15.6" y="82.8">1/16 - 27 NPT x16</text>
<text x="69.7" y="78.7">A5</text>
<text x="162.7" y="78.8">A4</text>
<text x="69.7" y="89.2">A6</text>
<text x="162.7" y="89.3">A3</text>
<text x="69.7" y="107.3">A7</text>
<text x="162.7" y="107.3">A2</text>
<text x="69.7" y="117.7">A8</text>
<text x="162.7" y="117.9">A1</text>
<text x="56.7" y="138">HOLE TABLE</text>
<text x="88.3" y="142.9">HOLE</text>
<text x="156.3" y="138.4">HOLE TABLE</text>
<text x="187.8" y="143.8">HOLE</text>
<text x="38.3" y="145.4">HOLE</text>
<text x="55.9" y="145.4">XDIM</text>
<text x="70.9" y="145.4">YDIM</text>
<text x="87.1" y="147.9">DEPTH</text>
<text x="137.9" y="146.3">HOLE</text>
<text x="155.4" y="146.3">XDIM</text>
<text x="170.4" y="146.3">YDIM</text>
<text x="186.6" y="148.8">DEPTH</text>
<text x="41" y="153.2">A1</text>
<text x="55.8" y="153.2">12.70</text>
<text x="69.6" y="153.2">212.00</text>
<text x="88.2" y="153.2">28.00</text>
<text x="140.6" y="154">A1</text>
<text x="154.5" y="154">-12.70</text>
<text x="170.2" y="154">20.00</text>
<text x="187.8" y="154">28.00</text>
<text x="41" y="158.8">A2</text>
<text x="55.8" y="158.8">12.70</text>
<text x="69.6" y="158.8">191.00</text>
<text x="88.2" y="158.8">59.00</text>
<text x="140.6" y="159.5">A2</text>
<text x="154.5" y="159.5">-12.70</text>
<text x="170.2" y="159.5">41.00</text>
<text x="187.8" y="159.5">59.00</text>
<text x="41" y="164.4">A3</text>
<text x="55.8" y="164.4">12.70</text>
<text x="69.6" y="164.4">155.00</text>
<text x="88.2" y="164.4">28.00</text>
<text x="140.6" y="165">A3</text>
<text x="154.5" y="165">-12.70</text>
<text x="170.2" y="165">77.00</text>
<text x="187.8" y="165">28.00</text>
<text x="41" y="170">A4</text>
<text x="55.8" y="170">12.70</text>
<text x="69.6" y="170">134.00</text>
<text x="88.2" y="170">59.00</text>
<text x="140.6" y="170.6">A4</text>
<text x="154.5" y="170.6">-12.70</text>
<text x="170.2" y="170.6">98.00</text>
<text x="187.8" y="170.6">59.00</text>
<text x="41" y="175.6">A5</text>
<text x="55.8" y="175.6">12.70</text>
<text x="70.7" y="175.6">98.00</text>
<text x="88.2" y="175.6">59.00</text>
<text x="140.6" y="176">A5</text>
<text x="154.5" y="176">-12.70</text>
<text x="169.1" y="176">134.00</text>
<text x="187.8" y="176">59.00</text>
<text x="41" y="181.3">A6</text>
<text x="55.8" y="181.3">12.70</text>
<text x="70.7" y="181.3">77.00</text>
<text x="88.2" y="181.3">28.00</text>
<text x="140.6" y="181.5">A6</text>
<text x="154.5" y="181.5">-12.70</text>
<text x="169.1" y="181.5">155.00</text>
<text x="187.8" y="181.5">28.00</text>
<text x="41" y="186.9">A7</text>
<text x="55.8" y="186.9">12.70</text>
<text x="70.7" y="186.9">41.00</text>
<text x="88.2" y="186.9">59.00</text>
<text x="140.6" y="187.1">A7</text>
<text x="154.5" y="187.1">-12.70</text>
<text x="169.1" y="187.1">191.00</text>
<text x="187.8" y="187.1">59.00</text>
<text x="41" y="192.5">A8</text>
<text x="55.8" y="192.5">12.70</text>
<text x="70.7" y="192.5">20.00</text>
<text x="88.2" y="192.5">28.00</text>
<text x="140.6" y="192.6">A8</text>
<text x="154.5" y="192.6">-12.70</text>
<text x="169.1" y="192.6">212.00</text>
<text x="187.8" y="192.6">28.00</text>
<text x="5.8" y="211.1">A</text>
<text x="207.5" y="211.1">A</text>
<text x="81.9" y="248.5">Vacuum Inlets</text>
<text x="98.1" y="271.7">1 / 2</text>
<text x="167.8" y="272.2">5</text>
<text x="178.3" y="272.2">5</text>
<text x="52.8" y="277.1">2</text>
<text x="160.8" y="277.1">1</text>
</g>
<g font-size="3.5">
<text x="10.2" y="212.9">DRAWN</text>
<text x="10.2" y="222.4">CHECKED</text>
<text x="10.2" y="232">QA</text>
<text x="80" y="228.6">TITLE</text>
<text x="10.2" y="241.5">MFG</text>
<text x="10.2" y="251">APPROVED</text>
<text x="82" y="257.4">SIZE</text>
<text x="118.1" y="257.4">DWG NO</text>
<text x="196.8" y="257.3">REV</text>
<text x="80" y="270.1">SCALE</text>
<text x="156.2" y="272.2">SHEET</text>
<text x="172.7" y="272.2">OF</text>
</g>
</svg>
